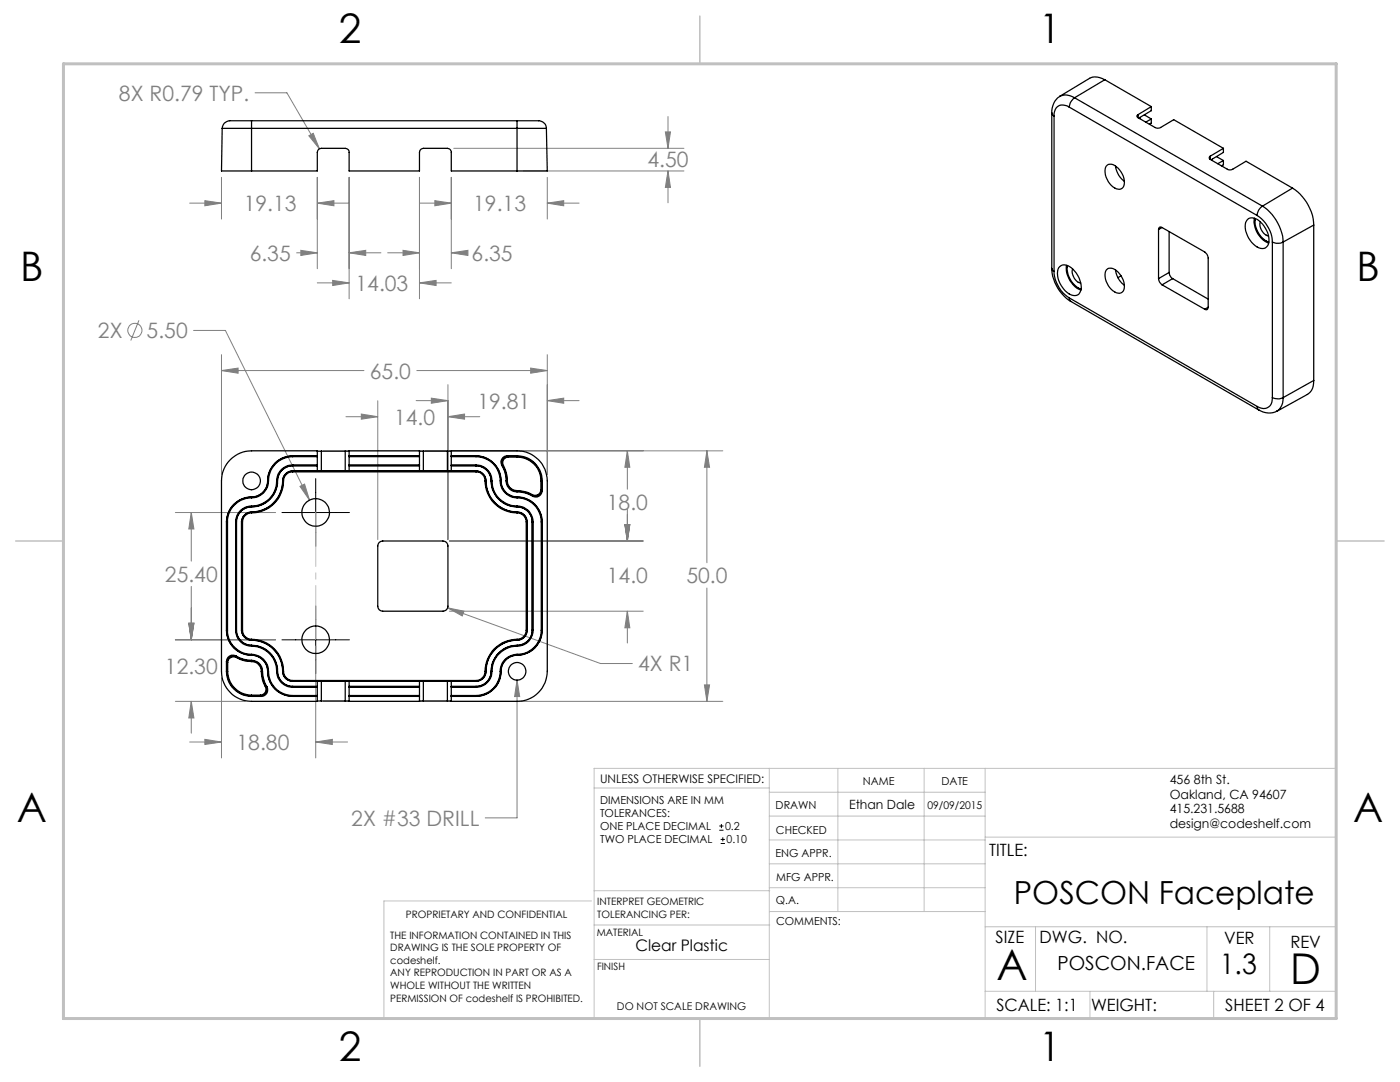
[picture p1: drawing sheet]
<svg xmlns="http://www.w3.org/2000/svg" width="279mm" height="216mm" viewBox="0 0 279 216" stroke-linecap="round" stroke-linejoin="round" font-family="sans-serif">
<g fill="none" stroke="#808080" stroke-width=".2">
<path d="M50.9 18.5h6.4l6.4 11.2M44.2 35.4v8.3M61.6 27.1l.9-.5 1.2 3.1zM63.3 35.4v18.2M69.7 35.4v24.2M83.7 35.4v24.2M90.1 35.4v18.2M90.6 29.6h45.9M104.5 34.1h32M109.2 35.4v8.3M132.8 26.3h1l-.5 3.3zM133.3 34.1l.5 3.3h-1z"/>
<path d="M133.3 23.2v6.4M133.3 34.1v6.4M37.9 40.5h6.3M40.9 40l3.3 .5-3.3 .6zM59.2 50.4h4.1M60 50l3.3 .4-3.3 .6zM63.3 40.5l3.3-.5v1.1zM63.3 40.5h6.4M63.3 56.4h6.4M66.4 56l3.3 .4-3.3 .6zM69.7 50.4l3.3-.4v1zM69.7 50.4h6.3"/>
<path d="M77.4 50.4h6.3M80.4 50l3.3 .4-3.3 .6zM83.7 56.4l3.3-.4v1zM83.7 40.5h6.4M83.7 56.4h6.4M86.8 40l3.3 .5-3.3 .6zM90.1 50.4l3.3-.4v1zM90.1 50.4h2.8M109.2 40.5l3.3-.5v1.1zM109.2 40.5h6.4M27.7 63.9l-1.6 4M38.6 65.9h6.4l16.8 33.9"/>
<path d="M44.2 73.9l3.3-.5v1.1zM44.2 70.8v23.9M44.2 73.9h28.4M75.4 80v27.7M83 79.9h6.4M83.2 73.9h26M86.1 79.4l3.3 .5-3.3 .6zM89.4 76.8v30.9M105.9 73.4l3.3 .5-3.3 .6zM109.2 79.9l3.3-.5v1.1zM109.2 70.8v23.9M109.2 79.9h6.4"/>
<path d="M59.9 97l.9-.4 1 3.2zM64.6 90h79.7M69 83.1h6.4M72.1 82.6l3.3 .5-3.3 .5zM89.4 83.1l3.3-.5v1zM89.4 83.1h6.3M125.2 90l.5 3.2h-1zM125.2 90v7.6M141.1 90l.5 3.2h-1zM141.1 90v22.3M35 102.3h20M38.2 102.3l.5 3.3h-1z"/>
<path d="M38.2 102.3v9.7M38.2 117v10.7M89.7 107.9h38.7M124.7 104.7h1l-.5 3.3zM125.2 101.6v6.3M141.1 117.3v22.6M35 139.9h13.9M35 127.7h20M37.7 124.4h1l-.5 3.3zM38.2 139.9l.5 3.4h-1zM38.2 139.9v6.4M44.2 135.2v16"/>
<path d="M63 128.9v22.3M64.6 139.9h79.7M89.3 121.3l3.3 .7-.3 .9zM89.3 121.3l30.5 11.1h6.4M89.7 122h38.7M103.2 135.7l.5 3.3h-1zM103.2 135.7v27.5h-6.4M125.2 122l.5 3.3h-1zM125.2 122v6.3M140.6 136.7h1l-.5 3.2zM37.9 148.1h6.3M40.9 147.5l3.3 .6-3.3 .5z"/>
<path d="M63 148.1l3.3-.6v1.1zM63 148.1h6.4"/>
<circle cx="26.9" cy="65.9" r="1.42"/>
</g>
<path d="M63 95.5v13.5M56.3 102.3h13.4M56.3 127.7h13.4M63 120.9v13.5M143.5 165.7h.9M143.5 164.8h.9M143.8 168.3h.9M143.8 167.5h.9M144 164.4v.8M144.3 167.1v.8" fill="none" stroke="#000" stroke-width=".2"/>
<path d="M63 102.2v25.4" fill="none" stroke="#c0c0c0" stroke-width=".2" stroke-dasharray="15.2 1.3 1.3 1.3" stroke-dashoffset="4.4"/>
<g fill="none" stroke="#c0c0c0" stroke-width=".2">
<path d="M118.6 157.2h34.9M153.5 153.3v49.9M153.5 158.1h43.1M167.2 153.3v28.6M184.4 153.3v28.6M196.6 153.3v49.9M118 179.8h-41.4v23.2M118.6 177.7h35M153.5 167.6h43.1M153.5 162.8h43.1M153.5 172.4h43.1M153.5 177.1h43.1"/>
<path d="M196.6 167h70.1M118.6 191.5h34.9M118.6 184.6h35M153.6 181.9h43M196.6 197.8h70.1M196.6 184.9h70.1M206.7 184.9v12.9M217.5 197.8v5.4M240.9 184.9v12.9M242.2 197.8v5.4M253.4 184.9v12.9M26.7 203.2h240v-49.9h-148.1v49.9"/>
</g>
<path d="M139.7 3.2v9.5M3.1 107.9h9.6M266.7 107.9h9.5M139.7 203.2v9.6" fill="none" stroke="#c0c0c0" stroke-width=".3"/>
<path d="M12.7 12.7h254v190.5h-254z" fill="none" stroke="#c0c0c0" stroke-width=".6"/>
<g fill="#808080">
<path d="M63 148.1l3.3-.6v1.1zM40.9 147.5l3.3 .6-3.3 .5z"/>
<path d="M105.9 73.4l3.3 .5-3.3 .6zM44.2 73.9l3.3-.5v1.1zM141.1 90l.5 3.2h-1zM140.6 136.7h1l-.5 3.2zM86.1 79.4l3.3 .5-3.3 .6zM109.2 79.9l3.3-.5v1.1zM124.7 104.7h1l-.5 3.3zM125.2 90l.5 3.2h-1zM38.2 139.9l.5 3.4h-1zM37.7 124.4h1l-.5 3.3zM37.7 124.4h1l-.5 3.3zM38.2 102.3l.5 3.3h-1zM124.7 104.7h1l-.5 3.3zM125.2 122l.5 3.3h-1zM89.4 83.1l3.3-.5v1zM72.1 82.6l3.3 .5-3.3 .5zM59.9 97l1.9 2.8-1-3.2zM89.3 121.3l3 1.6 .3-.9zM103.2 135.7l-.5 3.3h1zM40.9 40l3.3 .5-3.3 .6zM63.3 40.5l3.3-.5v1.1zM60 50l3.3 .4-3.3 .6zM69.7 50.4l3.3-.4v1zM66.4 56l3.3 .4-3.3 .6zM83.7 56.4l3.3-.4v1zM80.4 50l3.3 .4-3.3 .6zM90.1 50.4l3.3-.4v1zM86.8 40l3.3 .5-3.3 .6zM109.2 40.5l3.3-.5v1.1zM132.8 26.3h1l-.5 3.3zM133.3 34.1l.5 3.3h-1zM61.6 27.1l2.1 2.6-1.2-3.1z"/>
</g>
<g fill="none" stroke="#000" stroke-width=".25">
<path d="M211.5 19.2a3.6 3.6 0 0 0-1.6 3.3M211.5 19.2l.2-.1a3.1 3.1 0 0 1 2.8 .4M214.5 19.5a2.48 2.48 0 0 0-1.1 1.9M214.5 19.5l37.5 21.6M220.5 15.9l-1-.4a2.54 2.54 0 0 0-2 .1l-6 3.6M220.5 15.9l9.3 5.4M220.5 15.9l-6 3.6M44.3 25.6l-.1 8.5h6M44.3 25.6h5.9M50.2 34.1h13.1v-3.7a.85 .85 0 0 1 .8-.8h4.8a.78 .78 0 0 1 .8 .8v3.7h14v-3.7a.85 .85 0 0 1 .8-.8h4.8a.78 .78 0 0 1 .8 .8v3.7h13.1M50.2 24.1v1.5M50.2 24.1h-3.8a1.7 1.7 0 0 0-2.1 1.5"/>
<path d="M50.2 25.6v8.5M50.2 25.6h53M50.2 24.1h53M103.2 25.6h5.8M103.2 24.1h3.8a1.7 1.7 0 0 1 2 1.5M103.2 24.1v1.5M103.2 25.6v8.5M109 25.6l.2 8.5h-6M209.9 22.5l.1 .4 .4 .2M209.9 22.5v31.1M210.4 23.1v31.1M213.4 21.4a1.84 1.84 0 0 0-2.2-.3 1.84 1.84 0 0 0-.8 2"/>
<path d="M213.4 21.4l37.5 21.6M221 32.9l.2-.1a2.66 2.66 0 0 1 2.7 1.9 2.44 2.44 0 0 1 0 2.9 1.92 1.92 0 0 1-2.4-.9 3.4 3.4 0 0 1-.7-3.5zM222.6 33.1a4.5 4.5 0 0 0 1.8 3.1M227.2 22.9a.33 .33 0 0 0-.3 .3 .33 .33 0 0 0 .3 .3M227.2 23.5l3.7 2.1 .7-.2 2.6-1.5 10 5.7M227.2 22.9v.6M228.4 22.9l1.4 .8M229.8 21.3v.8l-2.3 1.3-.1 .3M229.8 21.3l-2.6 1.6M229.8 23.7v.9l-.4 .2M229.8 23.7l-1.2 .7M241.5 31.2a.37 .37 0 0 0-.2 .3 .37 .37 0 0 0 .2 .3"/>
<path d="M241.5 31.8l3.8 2.1 .7-.1 2.7-1.6 9.3 5.3M241.5 31.2v.6M242.8 31.3l1.4 .7M244.2 29.6v.8l-2.3 1.4-.1 .2M244.2 29.6l-2.7 1.6M244.2 32v.9l-.4 .2M244.2 32l-1.2 .7M258 37.5a9.3 9.3 0 0 1 4.2 7.4M258 37.5l-6 3.6M209.9 53.6a8.3 8.3 0 0 0 3.8 6.5M209.9 53.6l.1 .3 .4 .3M210.4 54.2a6.7 6.7 0 0 0 3 5.2"/>
<path d="M211.5 53.2a1.91 1.91 0 0 1 2.6 .5 4.8 4.8 0 0 1 1.6 4.4 1.39 1.39 0 0 1-2.3 .6 4.7 4.7 0 0 1-2.1-5.3zM212.9 53a4.8 4.8 0 0 0 2.8 4.9M213 53a4.6 4.6 0 0 0 2.8 4.7M213.4 59.4l.3 .7M213.4 59.4l37.5 21.7M214.1 53.7a2.42 2.42 0 0 0 1.6 2.8M220.8 53.9a1.54 1.54 0 0 1 2.3 .4 3.5 3.5 0 0 1 1.1 3.8 1.57 1.57 0 0 1-2.4-.4 3.5 3.5 0 0 1-1-3.8zM222.6 53.9a4.5 4.5 0 0 0 1.8 3M223.7 55l-.6 .4M231.2 55.6a1.6 1.6 0 0 0 .7 1.2M231.2 45.8v9.8M231.9 45.4l8.5 4.9a1.6 1.6 0 0 1 .7 1.2v9.8"/>
<path d="M231.9 45.4a.42 .42 0 0 0-.5-.1 .42 .42 0 0 0-.2 .5M231.9 56.8l8.5 4.9M231.9 45.4l-.7 .4M233.3 54.4a1.6 1.6 0 0 0 .7 1.2M233.3 54.4l-2.1 1.2M233.3 46.2v8.2M234 55.6l-2.1 1.2M234 55.6l7.1 4.1M249 43.8a1.9 1.9 0 0 1 2.6 .5 4.4 4.4 0 0 1 1.4 4.7 1.61 1.61 0 0 1-2.5 0 5 5 0 0 1-1.9-4.6zM250.4 43.5a4.6 4.6 0 0 0 2.8 5M250.5 43.6a4.6 4.6 0 0 0 2.7 4.7M250.9 43a6.8 6.8 0 0 1 3 5.3"/>
<path d="M251.5 44.3a2.42 2.42 0 0 0 1.7 2.8M252 41.1a9.3 9.3 0 0 1 4.1 7.2M252 41.1a2.23 2.23 0 0 0-1.1 1.9M253.9 48.3a2.47 2.47 0 0 0 2.2 0M253.9 48.3v31M256.1 48.3v31M262.2 44.9l-6.1 3.4M262.2 44.9v31M213.7 60.1l37.5 21.7M241.1 61.3a.42 .42 0 0 1-.2 .5 .42 .42 0 0 1-.5-.1M241.1 61.3l-.7 .4M253.9 79.3a1.86 1.86 0 0 1-.9 2 1.86 1.86 0 0 1-2.1-.2"/>
<path d="M253.9 79.3a2.47 2.47 0 0 0 2.2 0M262.2 75.9l-.1 .6a2.54 2.54 0 0 1-1.2 2.2l-6.1 3.4 .8-.8a3.2 3.2 0 0 0 .5-2M262.2 75.9l-6.1 3.4M50.2 99.2a5 5 0 0 0-5 4.9M50.2 99.2a4.9 4.9 0 0 0-4.9 4.9M50.2 99.2v.1M50.2 99.3a4.8 4.8 0 0 0-4.8 4.8M50.2 99.2h.1M53.4 96a3.2 3.2 0 0 1-3.2 3.2M53.4 96h.1M53.4 96h.2M53.6 96a3.4 3.4 0 0 1-3.4 3.3"/>
<path d="M55.2 96h.2M55.2 96a4.9 4.9 0 0 1-5 5M55.4 96a5.2 5.2 0 0 1-5.2 5.1M55.4 96h.1M56.4 96a6.3 6.3 0 0 1-6.2 6.2M56.4 96h.1M56.5 96a6.3 6.3 0 0 1-6.3 6.2M56.5 96h.1M56.6 96a6.4 6.4 0 0 1-6.4 6.3M58.4 90.9a5 5 0 0 0-5 5.1M58.4 91a4.9 4.9 0 0 0-5 5M58.4 93a3.1 3.1 0 0 0-3 3"/>
<path d="M58.4 92.9a3.1 3.1 0 0 0-3 3.1M58.4 93.9a2.03 2.03 0 0 0-2 2.1M58.4 94a1.91 1.91 0 0 0-1.9 2M58.4 91v.1M58.4 91.1a4.8 4.8 0 0 0-4.8 4.9M58.4 92.8a3.2 3.2 0 0 0-3.2 3.2M58.4 92.8v.1M58.4 94v.2M58.4 94.2a1.81 1.81 0 0 0-1.8 1.8M58.4 90.9h4.9M58.4 91.1h4.9M58.4 91h4.9"/>
<path d="M58.4 90.9v.1M58.4 92.9v.1M58.4 93.9v.1M58.4 92.9h4.9M58.4 93h4.9M58.4 93.9h4.9M58.4 94h36.6M58.4 92.8h4.9M58.4 94.2h36.6M63.3 91v-1h-13.1a6 6 0 0 0-6 6v37.9a6 6 0 0 0 6 6h13.1v-1M63.3 91v.1M63.3 92.8v.1"/>
<path d="M63.3 90h.8M63.3 91.1v1.7M64.1 90v4h-.8v-1.1M64.1 90h4.8M68.9 90v4h.8v-1.1M68.9 90h.8M69.7 91v.1M69.7 92.8v.1M69.7 90.9h14M69.7 91v-1h14v1M69.7 91.1v1.7M69.7 91.1h14"/>
<path d="M69.7 91h14M69.7 92.9h14M69.7 93h14M69.7 93.9h14M69.7 92.8h14M83.7 91v.1M83.7 92.8v.1M83.7 90h.8M83.7 91.1v1.7M84.5 90v4h-.8v-1.1M84.5 90h4.8M89.3 90v4h.8v-1.1"/>
<path d="M89.3 90h.8M90.1 91v-1h13.1a6 6 0 0 1 6 6v37.9a6 6 0 0 1-6 6h-13.1v-1M90.1 91v.1M90.1 92.8v.1M90.1 90.9h4.9M90.1 91.1v1.7M90.1 91.1h4.9M90.1 91h4.9M90.1 92.9h4.9M90.1 93h4.9M90.1 93.9h4.9M90.1 92.8h4.9"/>
<path d="M95 90.9a5.1 5.1 0 0 1 5 5.1M95 91a4.9 4.9 0 0 1 4.9 5M95 93a3 3 0 0 1 3 3M95 92.9a3.1 3.1 0 0 1 3.1 3.1M95 93.9a2.1 2.1 0 0 1 2 2.1M95 94a1.97 1.97 0 0 1 1.9 2M95 91v.1M95 91.1a4.8 4.8 0 0 1 4.8 4.9M95 92.8v.1M95 92.8a3.2 3.2 0 0 1 3.2 3.2M95 94.2a1.81 1.81 0 0 1 1.8 1.8M95 94v.2"/>
<path d="M95 90.9v.1M95 92.9v.1M95 93.9v.1M96.8 96h.1M96.8 96a6.4 6.4 0 0 0 6.4 6.3M96.9 96a6.3 6.3 0 0 0 6.3 6.2M96.9 96h.1M97 96a6.2 6.2 0 0 0 6.2 6.2M98 96a5.2 5.2 0 0 0 5.2 5.1M98 96h.1M98.1 96a5.1 5.1 0 0 0 5.1 5.1M98.1 96h.1"/>
<path d="M98.2 96a5 5 0 0 0 5 5M99.8 96h.1M99.8 96a3.4 3.4 0 0 0 3.4 3.3M99.9 96a3.3 3.3 0 0 0 3.3 3.2M99.9 96h.1M100 96a3.2 3.2 0 0 0 3.2 3.2M100.2 92.9a5.9 5.9 0 0 1 .8 3.1M100.2 92.9l.1 .1M100.3 93a5.6 5.6 0 0 1 .8 3M100.5 92.9l-.2 .1M100.5 92.9a6.9 6.9 0 0 1 .7 3.1M101 96a2.21 2.21 0 0 0 2.2 2.1"/>
<path d="M101 96h.1M101.1 96a2.09 2.09 0 0 0 2.1 2M101.1 96h.1M101.2 90.9a1.28 1.28 0 0 0-1 2M101.2 90.9l.3 .2M101.2 96a1.91 1.91 0 0 0 2 1.9M101.2 90.9h2M101.5 91.1a1.27 1.27 0 0 0-1.2 1.9M101.5 91.1v.1M101.5 91.2h-.1a1.12 1.12 0 0 0-.9 1.7M101.5 91.1h1.7M101.5 91.2h1.7"/>
<path d="M103.2 99.2a4.9 4.9 0 0 1 5 4.9M103.2 98.1a5.9 5.9 0 0 1 3.1 .9M103.2 90.9a5 5 0 0 1 5 5.1M103.2 91.1a4.9 4.9 0 0 1 4.9 4.9M103.2 98a6.6 6.6 0 0 1 3 .8M103.2 99.2v.1M103.2 99.3a4.8 4.8 0 0 1 4.8 4.8M103.2 91.1v.1M103.2 97.9a6.4 6.4 0 0 1 3.1 .8M103.2 97.9v.1M103.2 91.2a4.8 4.8 0 0 1 4.8 4.8M103.2 90.9v.2"/>
<path d="M103.2 98v.1M103.2 99.2h.1M106.2 98.8l.1 .2M106.3 98.7l-.1 .1M108 97.7a1.14 1.14 0 0 1-1.7 1M108 97.7h.1M108 96h.1M108 96v1.7M108.1 97.7l.1 .2M108.1 97.7a1.28 1.28 0 0 1-1.9 1.1M108.1 96h.1M108.1 96v1.7"/>
<path d="M108.2 97.9a1.25 1.25 0 0 1-1.9 1.1M108.2 96v1.9M250.9 81.1l.1 .4 .2 .3M251.2 81.8a3.6 3.6 0 0 0 3.6 .2M45.2 104.1v21.7M45.2 104.1h.1M45.3 104.1h.1M45.3 104.1v21.7M45.4 104.1v21.7M47 104.1h.1M47 104.1v21.7M47.1 104.1h.1"/>
<path d="M47.1 104.1v21.7M47.2 104.1v21.7M48.2 104.1v21.7M48.2 104.1h.1M48.3 104.1h.1M48.3 104.1v21.7M48.4 104.1v21.7M50.2 102.2a2.02 2.02 0 0 0-2 1.9M50.2 101.1a3 3 0 0 0-3 3M50.2 101.1a3.1 3.1 0 0 0-3.1 3M50.2 102.2a1.97 1.97 0 0 0-1.9 1.9M50.2 101v.1"/>
<path d="M50.2 101a3.2 3.2 0 0 0-3.2 3.1M50.2 102.2v.1M50.2 102.3a1.81 1.81 0 0 0-1.8 1.8M50.2 101.1h.1M50.2 102.2h.1M75.7 108.2l.7-.3h12a.96 .96 0 0 1 1 1v12.1a.96 .96 0 0 1-1 1h-12a.96 .96 0 0 1-1-1v-12.1zM103.2 102.2a1.97 1.97 0 0 1 2 1.9M103.2 101.1a3 3 0 0 1 3 3M103.2 101.1a3.1 3.1 0 0 1 3.1 3M103.2 102.2a1.91 1.91 0 0 1 1.9 1.9M103.2 101v.1M103.2 101a3.2 3.2 0 0 1 3.2 3.1"/>
<path d="M103.2 102.2v.1M103.2 102.3a1.81 1.81 0 0 1 1.8 1.8M103.2 101.1h.1M103.2 102.2h.1M105 104.1h.1M105 104.1v21.7M105.1 104.1h.1M105.1 104.1v21.7M105.2 104.1v21.7M106.2 104.1v21.7M106.2 104.1h.1M106.3 104.1h.1"/>
<path d="M106.3 104.1v21.7M106.4 104.1v21.7M108 104.1h.2M108 104.1v21.7M108.2 104.1h.1M108.2 104.1v21.7M45.2 125.8a5 5 0 0 0 5 4.9M45.2 133.9a5.1 5.1 0 0 0 5 5.1M45.2 132l.1 .2M45.2 132v1.9M45.2 125.8h.1M45.2 133.9h.1"/>
<path d="M45.3 125.8a4.9 4.9 0 0 0 4.9 4.9M45.3 125.8h.1M45.3 133.9a4.8 4.8 0 0 0 4.9 4.9M45.3 132.2h.1M45.3 133.9h.1M45.3 132.2v1.7M45.4 125.8a4.8 4.8 0 0 0 4.8 4.8M45.4 133.9a4.8 4.8 0 0 0 4.8 4.8M45.4 132.2v1.7M47 125.8h.1M47 125.8a3.2 3.2 0 0 0 3.2 3.1M47.1 130.9a5.9 5.9 0 0 0 3.1 .9"/>
<path d="M47.1 130.9a1.25 1.25 0 0 0-1.9 1.1M47.1 125.8a3.1 3.1 0 0 0 3.1 3M47.1 130.9l.1 .2M47.1 125.8h.1M47.2 131.2a1.18 1.18 0 0 0-1.8 1M47.2 131.2a6.1 6.1 0 0 0 3 .8M47.2 125.8a3.1 3.1 0 0 0 3 3M47.2 131.1a1.25 1.25 0 0 0-1.9 1.1M47.2 131.1a5.6 5.6 0 0 0 3 .8M47.2 131.1v.1M48.2 125.8a2.04 2.04 0 0 0 2 1.9M48.2 125.8h.1"/>
<path d="M48.3 125.8a1.97 1.97 0 0 0 1.9 1.9M48.3 125.8h.1M48.4 125.8a1.81 1.81 0 0 0 1.8 1.8M50.2 130.7a3.3 3.3 0 0 1 3.2 3.2M50.2 131.8a2.15 2.15 0 0 1 2.2 2.1M50.2 127.7a6.3 6.3 0 0 1 6.2 6.2M50.2 128.8a5.2 5.2 0 0 1 5.2 5.1M50.2 127.7a6.3 6.3 0 0 1 6.3 6.2M50.2 130.7a3.2 3.2 0 0 1 3.2 3.2M50.2 131.9a2.09 2.09 0 0 1 2.1 2M50.2 130.6v.1M50.2 128.8v.1"/>
<path d="M50.2 128.9a5 5 0 0 1 5 5M50.2 130.6a3.4 3.4 0 0 1 3.4 3.3M50.2 127.6v.1M50.2 127.6a6.4 6.4 0 0 1 6.4 6.3M50.2 131.9v.1M50.2 138.7v.1M50.2 132a1.91 1.91 0 0 1 1.9 1.9M50.2 139h2M50.2 127.7h.1M50.2 128.8h.1M50.2 130.7h.1M50.2 131.8v.1"/>
<path d="M50.2 138.8v.2M50.2 138.8h1.8M50.2 138.7h1.8M52 138.8l.2 .2M52 138.7v.1M52.1 133.9h.2M52.1 133.9a6.4 6.4 0 0 0 .9 3.1M52.3 133.9a6.6 6.6 0 0 0 .8 3M52.3 133.9h.1M52.4 133.9a6.4 6.4 0 0 0 .9 3.1M53 137a1.15 1.15 0 0 1-1 1.7M53.1 136.9l.2 .1"/>
<path d="M53.1 136.9a1.25 1.25 0 0 1-1.1 1.9M53.1 136.9l-.1 .1M53.3 137a1.29 1.29 0 0 1-1.1 2M53.4 133.9a5 5 0 0 0 5 5.1M53.4 133.9h.1M53.4 133.9a4.9 4.9 0 0 0 5 5M53.4 133.9h.2M53.6 133.9a4.8 4.8 0 0 0 4.8 4.9M55.2 133.9h.2M55.2 133.9a3.2 3.2 0 0 0 3.2 3.2M55.4 133.9a3.1 3.1 0 0 0 3 3.1M55.4 133.9h.1"/>
<path d="M55.4 133.9a3 3 0 0 0 3 3M56.4 133.9a1.97 1.97 0 0 0 2 2.1M56.4 133.9h.1M56.5 133.9a1.9 1.9 0 0 0 1.9 2M56.5 133.9h.1M56.6 133.9a1.87 1.87 0 0 0 1.8 1.9M58.4 138.8v.1M58.4 137v.1M58.4 135.8v.1M58.4 139h4.9M58.4 135.9v.1M58.4 136.9v.1"/>
<path d="M58.4 138.9v.1M58.4 136h4.9M58.4 136.9h4.9M58.4 135.9h36.6M58.4 137h4.9M58.4 138.8h4.9M58.4 138.9h4.9M58.4 137.1h4.9M58.4 135.8h36.6M63.3 137v-1.1h.8v4M63.3 137v.1M63.3 138.8v.1"/>
<path d="M63.3 139.9h.8M63.3 137.1v1.7M64.1 139.9h4.8M68.9 139.9h.8M69.7 137v-1.1h-.8v4M69.7 137v.1M69.7 138.8v.1M69.7 139h14M69.7 138.9v1h14v-1M69.7 137.1v1.7M69.7 136h14M69.7 136.9h14"/>
<path d="M69.7 137h14M69.7 138.8h14M69.7 138.9h14M69.7 137.1h14M83.7 137v-1.1h.8v4M83.7 137v.1M83.7 138.8v.1M83.7 139.9h.8M83.7 137.1v1.7M84.5 139.9h4.8M89.3 139.9h.8M90.1 137v-1.1h-.8v4"/>
<path d="M90.1 137v.1M90.1 138.8v.1M90.1 139h4.9M90.1 137.1v1.7M90.1 136h4.9M90.1 136.9h4.9M90.1 137h4.9M90.1 138.8h4.9M90.1 138.9h4.9M90.1 137.1h4.9M95 138.8v.1M95 137v.1"/>
<path d="M95 135.8v.1M95 135.9v.1M95 136.9v.1M95 138.9v.1M96.8 133.9h.1M96.8 133.9a1.87 1.87 0 0 1-1.8 1.9M96.9 133.9a1.97 1.97 0 0 1-1.9 2M96.9 133.9h.1M97 133.9a2.03 2.03 0 0 1-2 2.1M98 133.9a3 3 0 0 1-3 3M98 133.9h.1M98.1 133.9a3.1 3.1 0 0 1-3.1 3.1"/>
<path d="M98.1 133.9h.1M98.2 133.9a3.2 3.2 0 0 1-3.2 3.2M99.8 133.9h.1M99.8 133.9a4.8 4.8 0 0 1-4.8 4.9M99.9 133.9a4.9 4.9 0 0 1-4.9 5M99.9 133.9h.1M100 133.9a5.1 5.1 0 0 1-5 5.1M103.2 130.7a3.2 3.2 0 0 0-3.2 3.2M103.2 127.7a6.2 6.2 0 0 0-6.2 6.2M103.2 128.8a5.2 5.2 0 0 0-5.2 5.1M103.2 127.7a6.3 6.3 0 0 0-6.3 6.2M103.2 128.8a5.1 5.1 0 0 0-5.1 5.1"/>
<path d="M103.2 130.7a3.2 3.2 0 0 0-3.3 3.2M103.2 130.6v.1M103.2 128.8v.1M103.2 128.9a5.1 5.1 0 0 0-5 5M103.2 130.6a3.4 3.4 0 0 0-3.4 3.3M103.2 127.6v.1M103.2 127.6a6.4 6.4 0 0 0-6.4 6.3M103.2 127.7h.1M103.2 128.8h.1M103.2 130.7h.1M105 125.8h.1M105 125.8a1.81 1.81 0 0 1-1.8 1.8"/>
<path d="M105.1 125.8a1.9 1.9 0 0 1-1.9 1.9M105.1 125.8h.1M105.2 125.8a1.97 1.97 0 0 1-2 1.9M106.2 125.8a2.99 2.99 0 0 1-3 3M106.2 125.8h.1M106.3 125.8a3.1 3.1 0 0 1-3.1 3M106.3 125.8h.1M106.4 125.8a3.2 3.2 0 0 1-3.2 3.1M108 125.8h.2M108 125.8a4.8 4.8 0 0 1-4.8 4.8M108.2 125.8a4.9 4.9 0 0 1-5 4.9M108.2 125.8h.1"/>
<circle cx="50.2" cy="96" r="1.76"/>
<circle cx="63" cy="102.3" r="2.74"/>
<circle cx="63" cy="127.7" r="2.74"/>
<circle cx="103.2" cy="134" r="1.76"/>
</g>
<g font-size="8.5">
<text x="198.9" y="195.5">A</text>
<text x="257.5" y="196.4">D</text>
</g>
<g font-size="8.1">
<text x="67.6" y="8.5">2</text>
<text x="207.3" y="8.5">1</text>
<text x="4" y="56.2">B</text>
<text x="270.7" y="56.2">B</text>
<text x="3.3" y="164.1">A</text>
<text x="270" y="164.1">A</text>
<text x="67.6" y="211.7">2</text>
<text x="207.3" y="211.7">1</text>
</g>
<text font-size="6.3" x="202.3" y="180.3">POSCON Faceplate</text>
<text font-size="5.6" x="243.4" y="194.4">1.3</text>
<g font-size="4.2" fill="#808080">
<text x="23.7" y="20.1">8X R0.79 TYP.</text>
<text x="129.2" y="33.3">4.50</text>
<text x="48.7" y="42.1">19.13</text>
<text x="94.4" y="42.1">19.13</text>
<text x="49.8" y="52">6.35</text>
<text x="94.1" y="52">6.35</text>
<text x="71" y="58">14.03</text>
<text x="19.6" y="67.5">2X</text>
<text x="29.3" y="67.5">5.50</text>
<text x="73.8" y="75.5">65.0</text>
<text x="95.3" y="81.5">19.81</text>
<text x="78.7" y="84.7">14.0</text>
<text x="121.1" y="101.7">18.0</text>
<text x="32.9" y="116.1">25.40</text>
<text x="121.1" y="116.4">14.0</text>
<text x="137" y="116.4">50.0</text>
<text x="32.9" y="134.5">12.30</text>
<text x="127.4" y="134">4X R1</text>
<text x="47.2" y="149.6">18.80</text>
<text x="70.1" y="164.8">2X #33 DRILL</text>
</g>
<text font-size="3.9" x="211.1" y="193.5">POSCON.FACE</text>
<g font-size="3.4">
<text x="197.4" y="170.8">TITLE:</text>
<text x="198.7" y="188.1">SIZE</text>
<text x="207.5" y="188.1">DWG. NO.</text>
<text x="244.3" y="188.4">VER</text>
<text x="257.5" y="189.2">REV</text>
<text x="198.8" y="201.7">SCALE: 1:1</text>
<text x="217.7" y="201.8">WEIGHT:</text>
<text x="244.5" y="201.7">SHEET 2 OF 4</text>
</g>
<text font-size="3.2" x="126.8" y="189.8">Clear Plastic</text>
<g font-size="2.5">
<text x="169.4" y="161.4">Ethan Dale</text>
<text x="233.4" y="156.5">456 8th St.</text>
<text x="233.4" y="159.4">Oakland, CA 94607</text>
<text x="233.4" y="162.3">415.231.5688</text>
<text x="233.4" y="165.2">design@codeshelf.com</text>
</g>
<text font-size="2.4" x="119.8" y="156.2">UNLESS OTHERWISE SPECIFIED:</text>
<g font-size="2.2">
<text x="119.8" y="160.3">DIMENSIONS ARE IN MM</text>
<text x="154.8" y="161.4">DRAWN</text>
<text x="172.2" y="156.7">NAME</text>
<text x="187.9" y="156.7">DATE</text>
<text x="119.8" y="163">TOLERANCES:</text>
<text x="119.8" y="165.6">ONE PLACE DECIMAL</text>
<text x="144.7" y="165.6">0.2</text>
<text x="154.9" y="166.3">CHECKED</text>
<text x="119.8" y="168.3">TWO PLACE DECIMAL</text>
<text x="145" y="168.3">0.10</text>
<text x="154.8" y="171">ENG APPR.</text>
<text x="154.9" y="175.7">MFG APPR.</text>
<text x="154.9" y="180.4">Q.A.</text>
<text x="154.9" y="184.6">COMMENTS:</text>
</g>
<g font-size="2.1">
<text x="185.1" y="161.5">09/09/2015</text>
<text x="123.1" y="201.6">DO NOT SCALE DRAWING</text>
</g>
<g font-size="2">
<text x="81" y="183.1">PROPRIETARY AND CONFIDENTIAL</text>
<text x="119.2" y="180.6">INTERPRET GEOMETRIC</text>
<text x="119.2" y="183.1">TOLERANCING PER:</text>
<text x="77.9" y="187.3">THE INFORMATION CONTAINED IN THIS</text>
<text x="77.9" y="189.8">DRAWING IS THE SOLE PROPERTY OF</text>
<text x="119.1" y="186.7">MATERIAL</text>
<text x="77.9" y="192.3">codeshelf.</text>
<text x="77.9" y="194.8">ANY REPRODUCTION IN PART OR AS A</text>
<text x="77.9" y="197.4">WHOLE WITHOUT THE WRITTEN</text>
<text x="119.1" y="193.5">FINISH</text>
<text x="77.9" y="199.9">PERMISSION OF codeshelf IS PROHIBITED.</text>
</g>
</svg>
